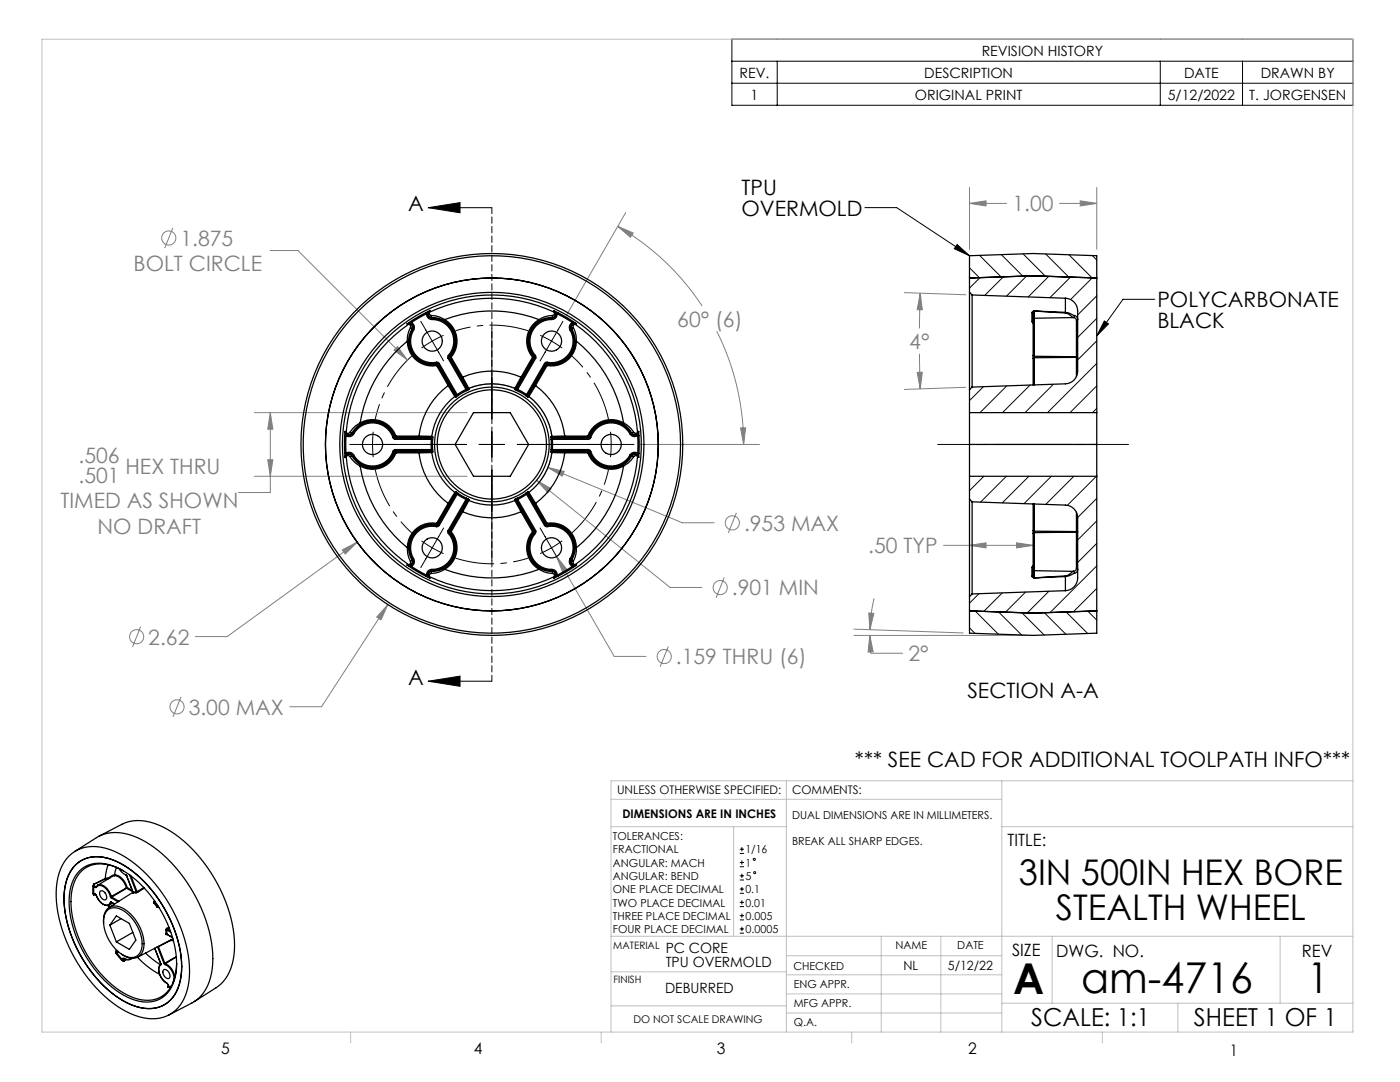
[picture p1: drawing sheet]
<svg xmlns="http://www.w3.org/2000/svg" width="279mm" height="216mm" viewBox="0 0 279 216" stroke-linecap="round" stroke-linejoin="round" font-family="sans-serif">
<g fill="none" stroke="#808080" stroke-width=".2">
<path d="M193.5 37.4v12.4M218.9 37.4v12.4M34.5 45.5l-1.6 4M53.9 50h5.6l21.8 21.8M123.3 45.2l3.1 1.3-.6 .8zM123.3 45.2a50.3 50.3 0 0 1 16.8 15.8M124.9 42.4l-11.9 20.6M180.5 58.4l12.2 .4M183.6 58.5l.5 3.3h-1.1zM183.6 58.5l-.1 7M193.5 40.6l3.3-.5v1zM193.5 40.6h7.4"/>
<path d="M211.5 40.6h7.4M215.6 40.1l3.3 .5-3.3 .5zM79.3 69.2l2 2.6-2.7-1.9zM91.8 78.4a12.1 12.1 0 0 1 15.3 2.1 12.1 12.1 0 0 1 .7 15.5M143 66.1a50.2 50.2 0 0 1 5.4 22.6M183 74.3h1.1l-.5 3.3zM183.5 70.6l.1 7M192.7 77.3l-12.2 .4M50.8 95h42.4M50.8 82.3h42.4M53.4 91.7h1.1l-.6 3.3zM53.9 82.3l.6 3.3h-1.1z"/>
<path d="M53.9 82.3v16h-6.3M107.1 95.8l2.9 1.7-.7 .8zM107.1 95.8l26.6 21.4h6.4M109.4 93.3l3.2 .8-.4 .9zM109.4 93.3l26.8 11h6.3M127.8 88.7h23.8M147.8 85.4h1l-.4 3.3zM68.3 109.7l3-1.5-2.4 2.3zM71.3 108.2l-26 18.8h-6.3M111.1 111.1l2.1 2.6-.9 .5zM111.1 111.1l11.5 19.9h6.3M144.5 115.2l-1.6 4.1"/>
<path d="M147 102.3l-1.7 4.1M174.4 119.4a32.6 32.6 0 0 0-.8 6.2M188.3 108.8h17.9M193.5 108.8l3.3-.5v1zM202.9 108.3l3.3 .5-3.3 .5zM28.1 125l-1.6 4.1M36.1 139l-1.6 4.1M77.4 120.6l-1.4 3.1-.8-.6zM77.4 120.6l-13.2 20.4h-6.4M133.4 129l-1.6 4M170.4 126.8h34.5M170.4 125.5l21.8 .8"/>
<path d="M173.4 122.3l1 .1-.8 3.2zM173.6 126.8l.7 3.3h-1.1zM173.6 126.8l.2 3.5h6.3"/>
<circle cx="33.7" cy="47.5" r="1.41"/>
<circle cx="143.7" cy="117.3" r="1.41"/>
<circle cx="146.2" cy="104.3" r="1.41"/>
<circle cx="27.3" cy="127" r="1.41"/>
<circle cx="132.6" cy="131" r="1.41"/>
<circle cx="35.3" cy="141" r="1.41"/>
</g>
<g fill="none" stroke="#000" stroke-width=".2">
<path d="M146.1 7.8h123.9v13.2h-123.9zM146.1 12.2h123.9M146.1 16.6h123.9M155.1 12.2v8.8M231.6 12.2v8.8M248 12.2v8.8M85.5 41.4h12.7M85.5 41.4l6.3-1v2.1zM172.6 41.4h6.4l14.5 9.6M191 48.8l2.5 2.2-3.1-1.4zM230.5 59.7h-6.4l-5.2 7.3M84 64.1l4.5 7.9"/>
<path d="M88.5 66.9l-2.2 1.2-2.2 1.3M98.2 65.5v18.1M107.8 66.9l2.3 1.2 2.1 1.3M112.3 64.1l-4.5 7.9M220.4 64l.8 .6-2.3 2.4zM69.8 88.7h23.3M74.5 86.2l-.2 2.5 .2 2.5M95.6 88.7h5.1M98.2 86.1v5.1M98.2 93.8v18M103.2 88.7h23.3M121.8 86.2l.2 2.5-.2 2.5"/>
<path d="M84.1 107.9l2.2 1.4 2.2 1.2M88.5 105.4l-4.5 7.9M107.8 105.4l2.3 3.9M110.1 109.3l2.2 4M110.1 109.3l-2.3 1.2M112.2 107.9l-2.1 1.4M85.5 135.9h12.7M85.5 135.9l6.3-1v2zM147.6 170.3h.9M147.6 169.5h.9M147.6 172.9h.9M147.6 172.1h.9"/>
<path d="M147.6 175.6h.9M147.6 174.8h.9M147.6 178.2h.9M147.6 177.4h.9M148.1 169v.9M148.1 171.7v.8M148.1 174.3v.9M148.1 177v.8M148.1 179.6v.9M147.6 180.9h.9M147.6 180.1h.9M147.6 183.5h.9"/>
<path d="M147.6 182.7h.9M147.6 186.2h.9M147.6 185.4h.9M148.1 182.3v.8M148.1 184.9v.9"/>
<circle cx="150.5" cy="171.5" r=".21"/>
<circle cx="150.6" cy="174.1" r=".21"/>
</g>
<path d="M82.2 71.1a23.8 23.8 0 0 0-7.3 12.5M105.4 66a23.8 23.8 0 0 0-14.5 0M74.9 93.7a23.8 23.8 0 0 0 7.3 12.6M121.4 83.6a23.8 23.8 0 0 0-7.2-12.5M90.9 111.4a23.8 23.8 0 0 0 14.5 0M114.2 106.3a23.8 23.8 0 0 0 7.2-12.6" fill="none" stroke="#000" stroke-width=".2" stroke-dasharray="15.2 1.3 1.3 1.3" stroke-dashoffset="7.4" stroke-linecap="butt"/>
<path d="M187.1 88.7h38.1" fill="none" stroke="#000" stroke-width=".2" stroke-dasharray="15.2 1.3 1.3 1.3" stroke-dashoffset="7.6"/>
<path d="M98.2 41.4v94.5" fill="none" stroke="#000" stroke-width=".2" stroke-dasharray="1.3 .6" stroke-dashoffset=".1"/>
<g fill="none" stroke="#c0c0c0" stroke-width=".2">
<path d="M8.4 7.8h261.6v198.1h-261.6zM121.9 159.5h78M156.9 155.8v50.1M199.9 155.8v50.1M270 155.8h-148.1v50.1M121.9 165h35M146.4 165v21.8M199.9 165h70.1M121.9 186.8h148.1M121.9 193.9h35M156.9 198.3h43M156.9 194.5h43"/>
<path d="M156.9 190.7h43M175.9 186.8v19.1M187.8 186.8v19.1M210 186.8v13.4M255.5 186.8v13.4M70 205.9v2.2M120 205.9v2.2M121.9 200.7h35M156.9 202.1h43M170 205.9v2.2M199.9 200.2h70.1M220 205.9v2.2"/>
<path d="M235.1 200.2v5.7"/>
</g>
<path d="M85.5 41.4l6.3-1v2.1zM85.5 135.9l6.3-1v2zM191 48.8l2.5 2.2-3.1-1.4zM220.4 64l.8 .6-2.3 2.4z" fill="#000"/>
<path d="M77.4 120.6l-2.2 2.5 .8 .6zM53.4 91.7h1.1l-.6 3.3zM53.9 82.3l.6 3.3h-1.1zM68.3 109.7l.6 .8 2.4-2.3zM79.3 69.2l-.7 .7 2.7 1.9zM107.1 95.8l2.2 2.5 .7-.8zM109.4 93.3l2.8 1.7 .4-.9zM111.1 111.1l1.2 3.1 .9-.5zM147.8 85.4h1l-.4 3.3zM123.3 45.2l3.1 1.3-.6 .8zM215.6 40.1l3.3 .5-3.3 .5zM193.5 40.6l3.3-.5v1zM173.4 122.3l1 .1-.8 3.2zM173.6 126.8l.7 3.3h-1.1zM202.9 108.3l3.3 .5-3.3 .5zM193.5 108.8l3.3-.5v1zM183.6 58.5l.5 3.3h-1.1zM183 74.3h1.1l-.5 3.3z" fill="#808080"/>
<g fill="none" stroke="#000" stroke-width=".25">
<path d="M193.5 58.3v19.5M193.5 58.3v-7.3l12.7-.4 12.7 .4v75.3l-12.7 .5-12.7-.5v-7.3M193.5 55.5l12.7-.5 12.7 .5M193.5 58.3l.5 .6M194 58.9v18.3M194 58.9l18.6 .6M212.6 59.5a2.54 2.54 0 0 1 2.5 2.5v12a2.54 2.54 0 0 1-2.5 2.6l-18.6 .6-.5 .6M212.6 59.5v2.8M81.3 64.6l.3 .1M81.3 64.6h.1M81.3 68.1a26.6 26.6 0 0 0-9.4 16.3M81.3 68.1a5 5 0 0 0 5.8 4.8"/>
<path d="M81.3 64.6a.79 .79 0 0 1 .9 .2 .79 .79 0 0 1 .1 .9M81.3 64.6h.5M81.5 68.1a4.7 4.7 0 0 0 5.7 4.6M81.5 68.1h-.2M81.6 64.7a29.2 29.2 0 0 0-12.5 21.6M81.6 64.7l.3 .2v.5M81.8 64.6a.68 .68 0 0 1 .4 1.1M81.8 64.6l-.2 .1M81.8 64.7h.1M81.9 65.4l.3 .3M81.9 65.4a5 5 0 0 0-.6 2.7M81.9 64.2l-.6 .4"/>
<path d="M81.9 64.2l.2 .2M82.1 64.4l-.8 .2M82.1 64.4a1.04 1.04 0 0 1 .5 1.5M82.2 65.7a4.6 4.6 0 0 0-.7 2.4M82.2 65.7h.1M82.3 65.7l.3 .2M82.3 65.7a4.6 4.6 0 0 0 .2 5 4.6 4.6 0 0 0 4.7 1.8M82.6 65.9a4.3 4.3 0 0 0 .1 4.7 4.3 4.3 0 0 0 4.4 1.7M85 62.4l-3.1 1.8M85 62.4l.1 .2M85.1 62.6l-3 1.8M85.1 62.6a1.04 1.04 0 0 0 1.1 1.2"/>
<path d="M85.5 62.5a.68 .68 0 0 0 .7 .9M85.7 62.3a29.2 29.2 0 0 1 25 0M85.7 62.3l-.2 .2M85.7 62.3v.4l.4 .3M85.8 62l-.7 .6M85.8 62a.79 .79 0 0 0-.4 .9 .79 .79 0 0 0 .8 .6M85.8 62l-.3 .5M85.8 62l-.1 .3M85.8 62l-.8 .4M85.8 62h.1M86.1 63l.1 .4M86.1 63l1.7 .3 .9 .5"/>
<path d="M86.2 63.4a4.7 4.7 0 0 1 2.4 .6M86.2 63.4v.1M86.2 63.5v.3M86.2 63.5a4.6 4.6 0 0 1 4.2 2.7 4.6 4.6 0 0 1-.7 4.9M86.2 63.8a4.3 4.3 0 0 1 4 2.5 4.3 4.3 0 0 1-.7 4.6M87.1 72.3l.6 .2M87.1 72.3l.1 .2M87.1 72.9l2.3 4M87.2 72.5l.2 .2M87.2 72.5v.2M87.2 72.7h.1M87.2 72.7l-.1 .2"/>
<path d="M87.3 72.7l-.2 .2M87.3 72.7l2.4 4.1M87.4 72.7l3.6 6.2M87.4 72.7h-.1M87.7 72.5l-.3 .2M87.7 72.5l3.5 6.2M88.6 64a4.7 4.7 0 0 1 1.2 7.2M88.7 63.8a26.6 26.6 0 0 1 18.9 0M88.7 63.8l-.1 .2M88.7 63.8a5 5 0 0 1 1.3 7.5M89.4 71.5l3.6 6.2M89.4 76.9l1.4 2.2"/>
<path d="M89.4 76.9a14.6 14.6 0 0 0-5.8 10.1M89.5 70.9l-.1 .6M89.5 70.9l.2 .2M89.6 71.4l-.2 .1M89.6 71.4l3.6 6.2M89.7 76.8l1.1 2M89.7 76.8l-.3 .1M89.7 71.1l-.1 .3M89.7 71.1l.1 .1M89.8 71.3l-.2 .1M89.8 71.3l2.3 4.1M89.8 71.2v.1"/>
<path d="M89.8 71.2l.2 .1M90 71.3h-.2M90 71.3l2.3 4M90.8 79.1a12.1 12.1 0 0 0-4.6 8M90.8 79.1l.2 .1M90.8 78.8v.3M90.8 78.8l.2 .1M91 78.9v.3M91.2 78.7l-.2 .2M91.2 78.7l.2 .2M91.4 78.9l-.4 .3M92.1 75.4l1.1 2"/>
<path d="M92.3 75.3l1.3 2.2M92.3 75.3a14.6 14.6 0 0 1 11.7 0M92.3 75.3l-.2 .1M93 77.7l.1 .2M93 77.7l-1.8 1M93.1 77.9l-1.7 1M93.2 77.4l.4 .1M93.2 77.4v.2M93.2 77.6l-.2 .1M93.2 77.6l.4 .1M93.6 77.5v.2M93.6 77.5a12.1 12.1 0 0 1 9.2 0"/>
<path d="M93.6 77.7l-.5 .2M102.8 77.7l.4 .2M102.8 77.5v.2M103.1 77.6l-.3 .1M103.1 77.6l.2 .1M103.1 77.4l-.3 .1M103.1 77.4v.2M103.2 77.9l1.7 1M103.3 77.7l-.1 .2M103.3 77.7l1.8 1M104 75.3l-1.2 2.2M104 75.3l.2 .1"/>
<path d="M104.2 75.4l-1.1 2M104.9 78.9l.5 .3M105.1 78.7l-.2 .2M105.1 78.7l.2 .2M105.3 78.9l.1 .3M105.5 78.8v.3M105.5 78.8l-.2 .1M105.5 79.1l-.1 .1M105.5 79.1a12.1 12.1 0 0 1 4.7 8M106.3 71.3h.3M106.3 71.3l-2.3 4M106.5 71.2l.1 .1"/>
<path d="M106.5 71.2l-.2 .1M106.6 71.3l.1 .1M106.6 71.3l-2.4 4.1M106.7 71.1v.3M106.7 71.1l-.2 .1M106.7 76.8l-1.2 2M106.7 76.8l.2 .1M106.7 71.4l.2 .1M106.7 71.4l-3.6 6.2M106.8 70.9l.1 .6M106.8 70.9l-.1 .2M106.9 76.9l-1.4 2.2"/>
<path d="M106.9 76.9a14.6 14.6 0 0 1 5.8 10.1M106.9 71.5l-3.6 6.2M107.6 63.8l.1 .2M107.6 63.8a5 5 0 0 0-1.3 7.5M107.7 64a4.7 4.7 0 0 0-1.2 7.2M108.7 72.5l.2 .2M108.7 72.5l-3.6 6.2M108.9 72.7l-3.6 6.2M108.9 72.7h.1M109 72.7l.2 .2M109 72.7l-2.3 4.1M109.1 72.7h-.1"/>
<path d="M109.1 72.7l.1 .2M109.2 72.5l-.3 .2M109.2 72.5l-.1 .2M109.2 72.9l-2.3 4M109.2 72.3v.2M109.2 72.3l-.5 .2M110.1 63.8a4.3 4.3 0 0 0-3.9 2.5 4.3 4.3 0 0 0 .6 4.6M110.1 63.5v.3M110.1 63.5a4.6 4.6 0 0 0-4.2 2.7 4.6 4.6 0 0 0 .8 4.9M110.1 63.4a4.7 4.7 0 0 0-2.4 .6M110.1 63.4v.1M110.2 63l-.1 .4"/>
<path d="M110.2 63a5 5 0 0 0-2.6 .8M110.5 62l.8 .4M110.5 62l.2 .3M110.5 62h.1M110.6 62l.6 .6M110.6 62a.79 .79 0 0 1 .3 .9 .79 .79 0 0 1-.8 .6M110.6 62l.2 .5M110.7 62.3l.1 .2M110.7 62.3l-.1 .4-.4 .3M110.8 62.5a.68 .68 0 0 1-.7 .9M110.8 62.5h.1M111.2 62.6l3 1.8"/>
<path d="M111.2 62.6a1.04 1.04 0 0 1-1.1 1.2M111.3 62.4l3.1 1.8M111.3 62.4l-.1 .2M113.8 65.9a4.3 4.3 0 0 1-.2 4.7 4.3 4.3 0 0 1-4.4 1.7M114 65.7l-.2 .2M114 65.7a4.6 4.6 0 0 1-.2 5 4.6 4.6 0 0 1-4.6 1.8M114.1 65.7a4.7 4.7 0 0 1 .7 2.4M114.1 65.7h-.1M114.2 64.4l.8 .2M114.2 64.4a1.04 1.04 0 0 0-.4 1.5M114.4 64.2l.7 .4M114.4 64.2l-.2 .2"/>
<path d="M114.4 65.4l-.3 .3M114.4 65.4l.6 1.6v1.1M114.6 64.6a.68 .68 0 0 0-.5 1.1M114.6 64.6l.1 .1M114.7 64.7a29.2 29.2 0 0 1 12.5 21.6M114.7 64.7l-.3 .2v.5M114.8 68.1a4.7 4.7 0 0 1-5.7 4.6M114.8 68.1h.2M115 64.6h.1M115 64.6a.79 .79 0 0 0-.9 .2 .79 .79 0 0 0-.1 .9M115 64.6h-.4M115 68.1a26.6 26.6 0 0 1 9.4 16.3"/>
<path d="M115 68.1a5 5 0 0 1-5.8 4.8M115.1 64.6l-.4 .1M193.5 77.8v21.8M205.9 62.4v1.8M205.9 62.4l.3 .2M205.9 64.2l.3 .2M205.9 64.2l.3 .3M206.2 70.9l.2 .2M206.2 63.8v7.1M206.2 70.9v.6M206.2 62.6v1.2M206.2 71.5v5.3"/>
<path d="M206.4 63.5l-.2 .3M206.4 71.4l-.2 .1M206.4 71.1v.3M206.4 62l6.2 .5M206.4 62l-.2 .6M206.4 63.5v7.6M206.4 62v1.5M206.4 71.1l8.4 .1M206.4 71.4v5.4M206.4 62l6.2 .3M206.4 62l-.5 .4M206.4 62h.1"/>
<path d="M212.6 62.5l.6 .1 1 .8M212.6 62.3l.7 .2 1 .5M212.6 62.3v.2M214.2 63.4a.58 .58 0 0 1 .6 .6M214.2 63.4l-7.8 .1M214.2 63.4h.1M214.3 63a.73 .73 0 0 1 .7 .9l-.2 .1M214.3 63l.1 .2-.2 .2M214.8 71.2l.3 .1h-.3M214.8 64v7.2M214.8 71.2v.1M214.8 71.3l-8.4 .1"/>
<path d="M214.8 71.3v3.8M68.8 86.9v3.6M68.8 90.5l.1 .8M68.8 86.9h.3M68.9 91.3h.1M68.9 86.1l.2 .8M68.9 86.1a.79 .79 0 0 0 .6 .7 .79 .79 0 0 0 .9-.3M68.9 86.1l.2 .4M68.9 86.1l.2 .2M68.9 86.1l-.1 .8M68.9 86.1h.1M69.1 90.4l-.3 .1"/>
<path d="M69.1 90.4l-.2 .9M69.1 86.9v3.5M69.1 90.4a1.04 1.04 0 0 1 1.5 .4M69.1 91.1l-.2 .2M69.1 91.1a29.2 29.2 0 0 0 12.5 21.6M69.1 86.3v.2M69.1 91.1l.4-.2 .3 .2M69.1 90.9a.68 .68 0 0 1 1.1 .1M69.1 90.9l-.2 .4M69.1 90.9v.2M69.2 90.8h.1M69.8 86.3l-.4 .2-.3-.2"/>
<path d="M69.8 86.3l.4 .1M69.8 91.1a5 5 0 0 0 2.1 1.9M70.2 91a4.6 4.6 0 0 0 1.8 1.8M70.2 86.4a.68 .68 0 0 1-1.1 .1M70.2 91l-.4 .1M70.2 86.4l.2 .1M70.4 90.9a.79 .79 0 0 0-.9-.4 .79 .79 0 0 0-.6 .8M70.4 86.5l.2 .1M70.4 86.5a4.6 4.6 0 0 1 4.4-2.4 4.6 4.6 0 0 1 3.9 3.1M70.4 90.9l-.2 .1M70.6 90.8l-.2 .1M70.6 86.6a1.04 1.04 0 0 1-1.5 .3"/>
<path d="M70.6 86.6a4.3 4.3 0 0 1 4.1-2.2 4.3 4.3 0 0 1 3.7 2.9M71.9 93a26.6 26.6 0 0 0 9.4 16.3M71.9 84.4l-.9 .6-1.2 1.3M71.9 84.4l.1 .2M71.9 84.4a5 5 0 0 1 7.1 2.6M72 84.6a4.7 4.7 0 0 0-1.8 1.8M72 84.6a4.7 4.7 0 0 1 6.8 2.6M72 92.8l-.1 .2M78.4 87.3l.5 .4M78.4 90.1a4.3 4.3 0 0 1-3.7 2.9 4.3 4.3 0 0 1-4.1-2.2M78.4 90.1h.3M78.7 87.2l-.3 .1"/>
<path d="M78.7 87.2l.2 .2M78.7 90.1a4.6 4.6 0 0 1-3.9 3.1 4.6 4.6 0 0 1-4.4-2.3M78.7 90.1l.1 .1M78.8 90.2a4.7 4.7 0 0 1-6.8 2.6M78.8 87.2l.1 .1M78.8 90.2l.2 .2M78.8 87.2h-.1M78.9 89.7l-.5 .4M78.9 89.7v.3M78.9 87.4v.3M78.9 90l-.2 .1M78.9 90.1l-.1 .1"/>
<path d="M78.9 90.1l.1 .3M78.9 89.7h7.2M78.9 87.7h7.2M78.9 90h7.2M78.9 87.4h7.2M78.9 90.1h4.7M78.9 87.3h4.7M78.9 87.3v.1M78.9 90v.1M79 87l-.1 .3M79 90.4a5 5 0 0 1-7.1 2.6M79 87l-.2 .2"/>
<path d="M79 90.4h4.6M79 87h4.6M83.6 87.3h2.3M83.6 90.4a14.6 14.6 0 0 0 5.8 10M83.6 87l2.6 .1M83.6 87v.3M83.6 90.1v.3M85.9 90.1h-2.3M85.9 90.1l.3 .2M85.9 87.3l.2 .1M86.1 89.7v.3M86.1 87.7h.2"/>
<path d="M86.1 87.7v2M86.1 90l.3 .2M86.1 87.4v.3M86.1 90l-.2 .1M86.2 90.3a12.1 12.1 0 0 0 4.6 8M86.2 87.1l.2 .1M86.2 87.1l-.3 .2M86.2 90.3l-2.6 .1M86.3 89.7l.1 .5M86.3 87.7v2M86.3 89.7h-.2M86.4 90.2l-.2 .1"/>
<path d="M86.4 87.2l-.1 .5M86.4 87.2l-.3 .2M90.8 98.3v.3M90.8 98.3l-1.4 2.1M90.8 98.6l-1.1 2M91 98.1l.4 .3M91 98.1l-.2 .2M91 98.1v.4M91 98.5l.2 .1M91 98.5l-3.6 6.2M91 98.5l-.2 .1M91.2 98.6l1.8 1.1"/>
<path d="M91.2 98.6l-3.5 6.2M91.4 98.4l1.7 1M91.4 98.4l-.2 .2M93 99.7h.2M93 99.7l-3.6 6.2M93.1 99.4l.5 .2M93.1 99.4l-.1 .3M93.2 100l-1.1 2M93.2 99.7l-3.6 6.3M93.2 99.7v.3M93.6 99.9a12.1 12.1 0 0 0 9.2 0M93.6 99.9l-.4 .1"/>
<path d="M93.6 99.9l-1.3 2.2M93.6 99.6v.3M93.6 99.6l-.4 .1M94.5 82.3h7.3l3.7 6.4-3.7 6.3h-7.3l-3.7-6.3zM102.8 99.6v.3M102.8 99.6l.3 .1M102.8 99.9l.3 .1M102.8 99.9l1.2 2.2M103.1 99.7l3.6 6.3M103.1 99.7v.3M103.1 100l1.1 2M103.2 99.4l-.4 .2"/>
<path d="M103.2 99.4l.1 .3M103.3 99.7h-.2M103.3 99.7l3.6 6.2M104.9 98.4l-1.7 1M104.9 98.4l.2 .2M105.1 98.6l-1.8 1.1M105.1 98.6l3.6 6.2M105.3 98.5l-.2 .1M105.3 98.5l3.6 6.2M105.3 98.5l.2 .1M105.4 98.1l.1 .2M105.4 98.1l-.5 .3"/>
<path d="M105.4 98.1l-.1 .4M105.5 98.6l1.2 2M105.5 98.3v.3M105.5 98.3l1.4 2.1M109.9 87.2l.1 .5M109.9 90.2l.3 .1M109.9 87.2l.3 .2M110 87.7v2M110 89.7l-.1 .5M110 89.7h.2M110.2 87.1l-.3 .1M110.2 90.3a12.1 12.1 0 0 1-4.7 8"/>
<path d="M110.2 87.1l.2 .2M110.2 90.3l2.5 .1M110.2 87.4v.3M110.2 90l-.3 .2M110.2 90h7.2M110.2 87.4h7.2M110.2 90l.2 .1M110.2 87.7h-.2M110.2 89.7v.3M110.2 87.7v2M110.2 89.7h7.2M110.2 87.7h7.2"/>
<path d="M110.4 90.1h2.3M110.4 90.1l-.2 .2M110.4 87.3l-.2 .1M112.7 87.3h-2.3M112.7 90.4a14.6 14.6 0 0 1-5.8 10M112.7 87l-2.5 .1M112.7 90.1v.3M112.7 87v.3M112.7 90.1h4.7M112.7 87.3h4.7M112.7 90.4h4.6M112.7 87h4.6"/>
<path d="M117.3 90.4a5 5 0 0 0 7.1 2.6M117.3 87l.2 .2M117.3 87l.1 .3M117.4 89.7l.5 .4M117.4 90l.2 .1M117.4 89.7v.3M117.4 87.4v.3M117.4 90.1l.1 .1M117.4 90.1l-.1 .3M117.4 87.3v.1M117.4 90v.1M117.5 90.2a4.7 4.7 0 0 0 6.8 2.6"/>
<path d="M117.5 87.2l-.1 .1M117.5 90.2l-.2 .2M117.5 87.2h.1M117.6 90.1a4.6 4.6 0 0 0 3.9 3.1 4.6 4.6 0 0 0 4.5-2.3M117.6 87.2l.3 .1M117.6 87.2l-.2 .2M117.6 90.1l-.1 .1M117.9 90.1a4.3 4.3 0 0 0 3.7 2.9 4.3 4.3 0 0 0 4.1-2.2M117.9 87.3l-.5 .4M117.9 90.1h-.3M124.3 84.6a4.7 4.7 0 0 0-6.8 2.6M124.3 84.6a4.6 4.6 0 0 1 1.8 1.8"/>
<path d="M124.3 92.8l.1 .2M124.4 93a26.6 26.6 0 0 1-9.4 16.3M124.4 84.4a5 5 0 0 1 2.1 1.9M124.4 84.4l-.1 .2M124.4 84.4a5 5 0 0 0-7.1 2.6M125.7 86.6a1.04 1.04 0 0 0 1.6 .3M125.7 90.8l.3 .1M125.7 86.6a4.3 4.3 0 0 0-4.1-2.2 4.3 4.3 0 0 0-3.7 2.9M126 86.5l-.3 .1M126 90.9a.79 .79 0 0 1 .8-.4 .79 .79 0 0 1 .6 .8M126 86.5a4.6 4.6 0 0 0-4.5-2.4 4.6 4.6 0 0 0-3.9 3.1M126 90.9l.1 .1"/>
<path d="M126.1 91a4.7 4.7 0 0 1-1.8 1.8M126.1 86.4a.68 .68 0 0 0 1.1 .1M126.1 91l.4 .1M126.1 86.4l-.1 .1M126.5 86.3l.4 .2 .3-.2M126.5 86.3l-.4 .1M126.5 91.1l-1.1 1.3-1 .6M127.2 86.5h-.1M127.2 90.9a.68 .68 0 0 0-1.1 .1M127.2 90.9l.2 .4M127.2 90.9v.2M127.2 91.1a29.2 29.2 0 0 1-12.5 21.6"/>
<path d="M127.2 91.1l.2 .2M127.2 86.3v.2M127.2 91.1l-.3-.2-.4 .2M127.3 90.4l.1 .9M127.3 90.4l.2 .1M127.3 86.9v3.5M127.3 90.4a1.04 1.04 0 0 0-1.6 .4M127.4 86.1l.1 .8M127.4 86.1l-.2 .2M127.4 86.1h.1M127.4 86.1l-.1 .8M127.4 91.3h.1"/>
<path d="M127.4 86.1a.79 .79 0 0 1-.6 .7 .79 .79 0 0 1-.8-.3M127.4 86.1l-.2 .4M127.5 90.5l-.1 .8M127.5 86.9v3.6M127.5 86.9h-.2M193.5 99.6l.5 .5 18.6 .7a2.54 2.54 0 0 1 2.5 2.5v12a2.54 2.54 0 0 1-2.5 2.6M193.5 99.6v19.4M193.5 95h25.4M193.5 82.3h25.4M193.5 88.7h25.4M81.3 112.7l.6 .5M81.3 112.8h.1"/>
<path d="M81.3 109.3v1.1l.6 1.6M81.3 109.3h.2M81.3 112.8l.8 .2M81.5 109.3a4.7 4.7 0 0 0 .7 2.4M81.6 112.7h-.3M81.6 112.7h.2M81.8 112.7l-.5 .1M81.9 112v.5l-.3 .2M81.9 113.2l3.1 1.8M82.1 113l-.2 .2M82.1 113l3 1.8M82.2 111.7a.68 .68 0 0 1-.4 1"/>
<path d="M82.2 111.7l-.3 .3M82.3 111.7a.79 .79 0 0 1-.1 .9 .79 .79 0 0 1-.9 .2M82.3 111.7h-.1M82.6 111.5a1.04 1.04 0 0 1-.5 1.5M82.6 111.5l-.3 .2M85 115l.8 .3M85.1 114.8l-.1 .2M85.1 114.8l.7 .5M85.5 114.9h.1M85.5 114.9l.3 .4M85.5 114.9l.2 .2M85.7 115.1l.1 .2"/>
<path d="M85.7 115.1a29.2 29.2 0 0 0 25 0M85.8 115.3h.1M86.1 114.4l-.4 .3v.4M86.2 114a.68 .68 0 0 0-.7 .9M86.2 114l-.1 .4M86.2 113.9a.79 .79 0 0 0-.8 .5 .79 .79 0 0 0 .4 .9M86.2 113.9v.1M86.2 113.6a1.04 1.04 0 0 0-1.1 1.2M86.2 113.6v.3M87.1 105.1a4.3 4.3 0 0 0-4.4 1.7 4.3 4.3 0 0 0-.1 4.7M87.1 104.4l.2 .2M87.1 104.4a5 5 0 0 0-5.8 4.9"/>
<path d="M87.1 104.4l.1 .3M87.2 104.8l-.1 .3M87.2 104.8a4.6 4.6 0 0 0-4.7 1.9 4.6 4.6 0 0 0-.2 5M87.2 104.7a4.7 4.7 0 0 0-5.7 4.6M87.2 104.7v.1M87.3 104.6l-.1 .1M87.3 104.6l.1 .1M87.4 104.7l.3 .1M87.4 104.7l-.2 .1M87.7 104.8l-.6 .3M88.6 113.4a4.7 4.7 0 0 1-2.4 .6M88.6 113.4l.1 .2"/>
<path d="M88.7 113.6a5 5 0 0 1-2.6 .8M88.7 113.6a26.6 26.6 0 0 0 18.9 0M89.4 105.9l.2 .1M89.4 105.9l.1 .6M89.4 100.4l.3 .2M89.4 100.4l-2.3 4M89.5 106.5a4.3 4.3 0 0 1 .7 4.6 4.3 4.3 0 0 1-4 2.5M89.6 106l.1 .3M89.6 106l.2 .1M89.7 100.6l-2.4 4M89.7 106.3a4.6 4.6 0 0 1 .7 4.9 4.6 4.6 0 0 1-4.2 2.7M89.7 106.3l-.2 .2"/>
<path d="M89.8 106.1v.1M89.8 106.1h.2M89.8 106.2a4.7 4.7 0 0 1-1.2 7.2M89.8 106.2l-.1 .1M90 106.1a5 5 0 0 1-1.3 7.5M90 106.1l-.2 .1M92.1 102l.2 .1M92.1 102l-2.3 4.1M92.3 102.1a14.6 14.6 0 0 0 11.7 0M92.3 102.1l-2.3 4M104 102.1l2.3 4M104.2 102l-.2 .1"/>
<path d="M104.2 102l2.4 4.1M106.3 106.1a5 5 0 0 0 1.3 7.5M106.3 106.1l.2 .1M106.5 106.2a4.7 4.7 0 0 0 1.2 7.2M106.5 106.2l.2 .1M106.6 106.1l-.1 .1M106.6 106.1h-.3M106.7 106.3a4.6 4.6 0 0 0-.8 4.9 4.6 4.6 0 0 0 4.2 2.7M106.7 106.3l.1 .2M106.7 100.6l2.3 4M106.7 106v.3M106.7 106l-.1 .1"/>
<path d="M106.8 106.5a4.3 4.3 0 0 0-.6 4.6 4.3 4.3 0 0 0 3.9 2.5M106.9 100.4l-.2 .2M106.9 100.4l2.3 4M106.9 105.9l-.2 .1M106.9 105.9l-.1 .6M107.6 113.6l1 .5 1.6 .3M107.7 113.4a4.7 4.7 0 0 0 2.4 .6M107.7 113.4l-.1 .2M108.7 104.8l.5 .3M108.9 104.7l-.2 .1M108.9 104.7l.3 .1M109 104.6l.1 .1"/>
<path d="M109 104.6l-.1 .1M109.1 104.7a4.7 4.7 0 0 1 5.7 4.6M109.1 104.7l.1 .1M109.2 104.8a4.6 4.6 0 0 1 4.6 1.9 4.6 4.6 0 0 1 .2 5M109.2 104.8v.3M109.2 104.4a5 5 0 0 1 5.8 4.9M109.2 104.4l-.1 .3M109.2 104.4l-.2 .2M109.2 105.1a4.3 4.3 0 0 1 4.4 1.7 4.3 4.3 0 0 1 .2 4.7M110.1 113.6a1.04 1.04 0 0 1 1.1 1.2M110.1 113.6v.3M110.1 113.9a.79 .79 0 0 1 .8 .5 .79 .79 0 0 1-.3 .9"/>
<path d="M110.1 113.9v.1M110.1 114a.68 .68 0 0 1 .7 .9M110.1 114l.1 .4M110.2 114.4l.4 .3 .1 .4M110.6 115.3h.1M110.7 115.1l-.2 .2M110.8 114.9l-.2 .4M110.8 114.9l-.1 .2M111.2 114.8l-.6 .5M111.2 114.8l.1 .2M111.3 115l-.8 .3M113.8 111.5a1.04 1.04 0 0 0 .4 1.5"/>
<path d="M113.8 111.5l.2 .2M114 111.7a.79 .79 0 0 0 .1 .9 .79 .79 0 0 0 .9 .2M114 111.7h.1M114.1 111.7v.7l.5 .3M114.1 111.7l.3 .3M114.2 113l.2 .2M114.2 113l-3 1.8M114.4 113.2l-3.1 1.8M114.4 112v.4l.3 .3M114.6 112.7l.4 .1M114.7 112.7h.4M114.7 112.7h-.1"/>
<path d="M114.8 109.3a4.6 4.6 0 0 1-.7 2.4M115 112.8l-.8 .2M115 109.3a5 5 0 0 1-.6 2.7M115 109.3h-.2M115.1 112.7h.1M115.1 112.7l-.7 .5M194 100.1v18.4M194 118.5l-.5 .5M205.9 113.2v1.8M205.9 115l.5 .3M206.2 113.6l.2 .3M206.2 105.9l.2 .1"/>
<path d="M206.2 106.5v7.1M206.2 105.9v.6M206.2 114.8l.2 .5M206.2 113.6v1.2M206.2 114.8l-.3 .2M206.2 113l-.3 .2M206.2 100.6v5.3M206.2 112.9l-.3 .3M206.4 106.3l-.2 .2M206.4 106v.3M206.4 106.3v7.6M206.4 113.9v1.4"/>
<path d="M206.4 113.9l7.8 .1M206.4 106l8.4 .1M206.4 100.6v5.4M206.4 115.3h.1M212.6 114.9v.2M212.6 114.9l-6.2 .4M212.6 115.1v2.8M212.6 115.1l-6.2 .2M212.6 117.9l-18.6 .6M214.2 114l-.9 .7-.7 .2M214.2 114l.2 .2-.1 .2M214.2 114h.1"/>
<path d="M214.3 114.4l-.9 .5-.8 .2M214.8 113.4h.2a.64 .64 0 0 1 0 .8 .64 .64 0 0 1-.7 .2M214.8 106.1h.3l-.3 .1M214.8 106.2v7.2M214.8 106.1v.1M214.8 113.4a.58 .58 0 0 1-.6 .6M214.8 106.2l-8.4 .1M214.8 102.2v3.9M193.5 121.9l12.7 .4 12.7-.4M13.7 170.8a7.3 7.3 0 0 1 8-1.4 24.1 24.1 0 0 1 12.2 11.1 25.6 25.6 0 0 1 3.8 15.2 8.2 8.2 0 0 1-4.5 7.1 9.5 9.5 0 0 1-8-1 29.1 29.1 0 0 1-13.1-17.4 16.6 16.6 0 0 1 .3-11.7zM14.8 172.8a6.5 6.5 0 0 1 7.5-1.3 22.2 22.2 0 0 1 11.2 11 20 20 0 0 1 2.3 13.9 6.3 6.3 0 0 1-8.6 4.4 21.5 21.5 0 0 1-11.3-10.5 20.7 20.7 0 0 1-2.8-14.1l.3-.8a7.4 7.4 0 0 1 1.4-2.6zM14.9 169.9l4.4-2.8a8.3 8.3 0 0 1 7.9 0 27.3 27.3 0 0 1 13 14.2 22.1 22.1 0 0 1 1.8 13.7 7.8 7.8 0 0 1-3.7 5.1l-4.6 2.4"/>
<path d="M15.8 173.8a6 6 0 0 1 6.6-1.1 20.5 20.5 0 0 1 10.6 10.6 18 18 0 0 1 1.8 12.3 5.7 5.7 0 0 1-7.7 4 19.8 19.8 0 0 1-10.8-10.2 18.7 18.7 0 0 1-2.2-12.5l.3-.7a6.5 6.5 0 0 1 1.4-2.4zM18.5 176.8v1.5M18.5 178.3l.2 .2M18.5 176.8h.2M18.7 178.3l.3 .1 .3 .3M18.7 176.8v1.5M18.7 176.8l.3 .3 .3-.1M18.7 178.3h-.2M18.7 178.3v.2M18.7 176.4a.39 .39 0 0 0 .5 .5M18.7 178.5l.3-.1 .2 .3M18.7 176.4v.4"/>
<path d="M18.7 178.5h.1M18.7 176.4h.1M18.7 176.4l-.2 .4M19 178.4l-.3 .1M19.2 178.7a2.49 2.49 0 0 0 2.5 1.9l.2-.1M19.2 178.7h.1M19.2 176.9l.1 .1M19.3 177a1.06 1.06 0 0 1 1.6 .1l.8 1 .3 .8M19.3 178.7a2.45 2.45 0 0 0 2.2 1.9l.5-.6M19.6 176.6a2.35 2.35 0 0 1 2.5 1.9l.1 .4M19.6 176.6l-.4 .3M19.7 166.9l4.6-2.4a8.7 8.7 0 0 1 8.1 .5 28 28 0 0 1 12.6 14.8 20.2 20.2 0 0 1 1.1 13.4 7.5 7.5 0 0 1-3 3.9l-4.3 2.8"/>
<path d="M20 177.8a1.14 1.14 0 0 1 1.1 1.7 1.14 1.14 0 0 1-1.1-1.7zM21 175.3l-2.3 1.1M21 175.3v.1M21 175.4l-2.3 1M21.6 172.6l-.6 2.7M21.6 175.4h-.6M21.9 175.1l-.9 .2M21.9 175.1h.1M22 178.9l.2 .3M22.2 180h-.2M22.2 180v.1M22.2 180l.7 .4"/>
<path d="M22.2 179.2l1.4 .7M22.2 178.9h-.2M22.2 178.9l.1 .1M22.3 179l-.1 .2M22.3 179l1.4 .8M22.4 174.9l-2.8 1.7M22.8 174.7l-.4 .2M22.8 174.7a2.93 2.93 0 0 1 2.4 2.5M22.9 174.6a3.1 3.1 0 0 1 2.5 2.5M22.9 174.6l-1 .5M22.9 174.6l-.1 .1M23.2 173.1l-.3 1.5"/>
<path d="M23.7 173.3l.8 .9 .6 .4M24.6 173.8a7.3 7.3 0 0 0-7.7-.5 7.7 7.7 0 0 0-2.7 6.6 23.1 23.1 0 0 0 11.1 18.6 6.9 6.9 0 0 0 7.5 0 8 8 0 0 0 2.4-6.3M25.1 174.6l.2 .2M25.2 177.2h.1M25.2 177.2l-3 1.7M25.3 177.2l-3 1.8M25.3 177.2l1.2 .8M25.3 174.8l1.3 3.2M25.4 177.1l-.1 .1M25.4 177.1l-.2 .1M25.4 177.1l1 .6M25.9 174.6v.1"/>
<path d="M25.9 174.7l1.3 3.3M26 174.7h-.1M26.1 174.8l1.3 3.1M26.5 178v.2M26.5 178l-4.7 3.1M26.6 178l-.1 .2M26.6 178h-.1M27.1 178.1l-.6 .1M27.2 178h-.6M27.2 178l-.1 .1M27.4 177.9l-.2 .1M27.4 177.9l.1 .1"/>
<path d="M27.5 178l-.4 .1M28.7 177.1l-1.3 .8M28.8 177.2l-1.3 .8M30.7 179.9v.3M30.7 179.9l.1 .1M30.7 179.9l.2-.1-.1 .2M30.8 180v.1M31 179.9l-.2 .2M20.7 184.2a2.87 2.87 0 0 1 1.7-3.4 5.2 5.2 0 0 1 4.6 2.7 7.5 7.5 0 0 1 1.5 6.3 2.39 2.39 0 0 1-3.8 .9l-.5-.3M21.5 181.6a2.73 2.73 0 0 1 3.4 .3 8.1 8.1 0 0 1 3.4 7.4 2.18 2.18 0 0 1-3.4 1.4 7.9 7.9 0 0 1-4.1-8.1zM21.6 180.6l.1 .5M21.9 184.6l1.3-1.8 2.6 1.5 1.3 3.3-1.3 1.8-2.6-1.5"/>
<path d="M21.9 184.6l1.3 3.3M22 180l.2 .1M22.2 180.1l-.3 .4M22.2 180h.1M22.2 180.1l.6 .3M22.2 180.1h.1M22.5 180.2l-.6 .3M23.1 189.8l.1 .5M23.1 189.8h.1M23.1 189.8l.2 .4M23.1 189.8l.4 .2M23.2 190.3l1.1 1.3"/>
<path d="M23.3 190.2l1.1 1.3M23.3 190.2l-.1 .1M23.4 189.7l-.3 .1M23.5 189.8v.2M23.5 189.8l-.2 .4M24.2 183.3l-2.3 1.3M24.3 191.6l.4 .2M24.4 191.5l.3 .3M24.4 191.5l-.1 .1M24.7 191.8h.1M24.8 191.2a.23 .23 0 0 0-.3 0 .23 .23 0 0 0-.1 .3M24.8 191.2v.1"/>
<path d="M24.8 191.3l.7 .2 .5-.1M24.8 191.3h-.1a.29 .29 0 0 0-.2 .2 .29 .29 0 0 0 .2 .3M25.2 191.5l-.5 .3M26.1 191.2a.93 .93 0 0 1-1.3 0M26.3 191.2l-.3 .2M26.4 191.2l-.4 .2M26.5 186l-3.3 1.9M27.4 191l1.8 1.7 2.6 1.7M29.1 190.2l1.2 1.1 1.7 1.2M30.7 180.2l.6 .8M30.8 180.1l.7 .8M30.8 180.1l-.1 .1"/>
<path d="M30.9 189.2l1.2 3.1M31.3 181l.3 .1M31.4 188.9l.1 .1M31.5 180.9h.1M31.5 180.9l-.2 .1M31.5 189h-.2M31.5 189l1.2 3.2M31.5 180.8v.1M31.6 188.8v.1M31.6 180.9v.2M31.6 188.9l-.1 .1M31.6 188.9l1.3 3.3"/>
<path d="M31.6 180.9h.1M31.7 181l-.1 .1M32.1 192.3v.1M32.1 192.3h.1M32.1 192.5a2.3 2.3 0 0 0 .5 3.1l.6 .5M32.1 192.4v.1M32.1 192.4a2.28 2.28 0 0 0 .3 3l.9 .8M32.1 192.3v.2M32.6 193.6a1.03 1.03 0 0 1 1.3 1.2 .51 .51 0 0 1-.4 .5 .51 .51 0 0 1-.6-.4l-.4-.7zM32.7 192.2l.2 .3M32.9 192.2h-.2M32.9 192.2l.1 .1"/>
<path d="M32.9 192.5a3.1 3.1 0 0 1 1.8 3.2M33 192.3l-.1 .2M33 192.3a3.4 3.4 0 0 1 1.9 2.7M33.1 185.6v.8M33.1 186.4l.2 .1M33.1 186.4h.2M33.2 196.1l.3 .3 .1 .4M33.2 196.1l.1 .1M33.3 185.2l-.2 .4M33.3 185.2l.1 .2M33.3 196.2a.38 .38 0 0 1 .2 .7M33.3 186.4h.1"/>
<path d="M33.3 185.6v.8M33.3 185.6h-.2M33.3 186.4l1.1 .6M33.3 185.6l.8 .4M33.3 186.4l1.1 .7M33.3 186.4v.1M33.4 185.4l-.1 .2M33.4 185.4l.6 .4M33.5 196.9l.1 .1M33.5 196.9h.1M33.6 196.8v.2M33.6 196.8l-.1 .1"/>
<path d="M33.7 185l-.4 .2M33.8 185.2l-.4 .2M33.9 187.7h.1M33.9 187.7l.7 .1M33.9 187.7l-2.3 1.2M34.1 197h-.5M34.2 196.8h-.6M34.5 187.3l-7 3.7M34.5 196v.2M34.5 196h.1M34.5 187.6h-.5M34.6 195.8l-.1 .2"/>
<path d="M35.2 190.9l-2.3 1.3M35.2 191l-2.2 1.3"/>
<circle cx="86.3" cy="68.1" r="2.02"/>
<circle cx="110.1" cy="68.1" r="2.02"/>
<circle cx="74.3" cy="88.7" r="2.02"/>
<circle cx="98.2" cy="88.7" r="33.2"/>
<circle cx="98.2" cy="88.7" r="37.7"/>
<circle cx="98.2" cy="88.7" r="11.4"/>
<circle cx="98.2" cy="88.7" r="10.9"/>
<circle cx="98.2" cy="88.7" r="38.1"/>
<circle cx="98.2" cy="88.7" r="29.8"/>
<circle cx="98.2" cy="88.7" r="30.4"/>
<circle cx="122" cy="88.7" r="2.02"/>
<circle cx="86.3" cy="109.3" r="2.02"/>
<circle cx="110.1" cy="109.3" r="2.02"/>
</g>
<g fill="none" stroke="#000" stroke-width=".2">
<path d="M193.5 53.4l2 2M195.5 51l4.3 4.3M195.6 55.4l-2.1 2.1M199.8 50.8l4.3 4.3M200.2 55.2l-3.7 3.7M204.2 50.7l4.4 4.4M204.9 55.1l-4 4M208.7 50.7l4.6 4.6M209.3 55.1l-4.1 4.2M213.3 50.8l4.6 4.6M213.6 55.3l-4.1 4.1M218 55.4l-4.3 4.4"/>
<path d="M218 51l.9 .9M218.9 59l-3.8 3.8M196.3 77.2l-2.8 2.7M200.9 77l-5.3 5.3M205.6 76.8l-5.5 5.5M210.2 76.7l-5.6 5.6M218.9 63.5l-3.8 3.8M218.9 68l-3.8 3.8M218.9 72.5l-9.8 9.8M218.9 77l-5.4 5.3M196.4 95l-2.9 2.9M200.8 95l-5.1 5.2"/>
<path d="M205.3 95l-5.3 5.3M209.8 95l-5.4 5.5M214.3 95l-5.6 5.6M218.8 95l-5.8 5.8M218.9 81.5l-.9 .8M218.9 99.4l-3.8 3.9M195.4 118.5l-1.9 1.9M200 118.3l-3.7 3.7M204.7 118.1l-4 4M209.3 118l-4.3 4.3M218.9 103.9l-3.8 3.8M218.9 108.4l-3.8 3.8"/>
<path d="M218.9 112.9l-9.3 9.3M218.9 117.4l-4.7 4.7M193.5 125.3l1.1 1.1M194.6 121.9l4.6 4.6M199.3 122.1l4.6 4.6M203.9 122.3l4.5 4.4M208.4 122.3l4.3 4.3M212.8 122.1l4.3 4.3M217.1 122l1.8 1.7M218.9 121.9h.1"/>
</g>
<g font-size="8.5">
<text x="202.2" y="198.3">A</text>
<text x="215.8" y="198.1">am-4716</text>
<text x="260.9" y="198.1">1</text>
</g>
<g font-size="7.1">
<text x="203.3" y="176.5">3IN 500IN HEX BORE</text>
<text x="210.7" y="183.6">STEALTH WHEEL</text>
</g>
<g font-size="4.9">
<text x="205.8" y="204.8">SCALE: 1:1</text>
<text x="238.3" y="204.8">SHEET 1 OF 1</text>
</g>
<g font-size="4.2">
<text x="148" y="38.8">TPU</text>
<text x="81.5" y="42.2">A</text>
<text x="148" y="43">OVERMOLD</text>
<text x="231" y="61.3">POLYCARBONATE</text>
<text x="231" y="65.5">BLACK</text>
<text x="81.5" y="136.6">A</text>
<text x="193.1" y="139.3">SECTION A-A</text>
<text x="170.6" y="153">*** SEE CAD FOR ADDITIONAL TOOLPATH INFO***</text>
</g>
<g font-size="4.2" fill="#808080">
<text x="202.1" y="42.2">1.00</text>
<text x="36" y="49">1.875</text>
<text x="26.6" y="54.1">BOLT CIRCLE</text>
<text x="135.2" y="65.2">60° (6)</text>
<text x="181.5" y="69.7">4°</text>
<text x="15.7" y="92.3">.506</text>
<text x="25" y="94.6">HEX THRU</text>
<text x="12.1" y="101.5">TIMED AS SHOWN</text>
<text x="15.7" y="96.4">.501</text>
<text x="19.5" y="106.5">NO DRAFT</text>
<text x="148.5" y="105.9">.953 MAX</text>
<text x="173.3" y="110.4">.50 TYP</text>
<text x="146.1" y="118.8">.901 MIN</text>
<text x="29.6" y="128.6">2.62</text>
<text x="181.3" y="132">2°</text>
<text x="134.9" y="132.6">.159 THRU (6)</text>
<text x="37.7" y="142.6">3.00 MAX</text>
</g>
<g font-size="3.4">
<text x="201.1" y="168.8">TITLE:</text>
<text x="202" y="190.8">SIZE</text>
<text x="210.8" y="190.9">DWG. NO.</text>
<text x="259.8" y="191">REV</text>
</g>
<g font-size="3.2">
<text x="44.2" y="210.4">5</text>
<text x="94.6" y="210.3">4</text>
<text x="143.1" y="210.4">3</text>
<text x="193.2" y="210.3">2</text>
<text x="245.4" y="210.6">1</text>
</g>
<g font-size="2.8">
<text x="195.9" y="11.1">REVISION HISTORY</text>
<text x="147.6" y="15.5">REV.</text>
<text x="184.5" y="15.5">DESCRIPTION</text>
<text x="236.3" y="15.5">DATE</text>
<text x="251.6" y="15.5">DRAWN BY</text>
<text x="149.8" y="19.9">1</text>
<text x="182.6" y="19.9">ORIGINAL PRINT</text>
<text x="233.1" y="19.9">5/12/2022</text>
<text x="249.3" y="19.9">T. JORGENSEN</text>
<text x="132.9" y="190.1">PC CORE</text>
<text x="132.9" y="192.9">TPU OVERMOLD</text>
<text x="132.7" y="198.2">DEBURRED</text>
</g>
<g font-size="2.5">
<text x="180.3" y="193.5">NL</text>
<text x="189.2" y="193.5">5/12/22</text>
</g>
<g font-size="2.4">
<text x="123.1" y="158.5">UNLESS OTHERWISE SPECIFIED:</text>
<text x="158.1" y="158.5">COMMENTS:</text>
<text x="124.2" y="163.2">DIMENSIONS ARE IN INCHES</text>
</g>
<g font-size="2.2">
<text x="122.3" y="167.6">TOLERANCES:</text>
<text x="158.1" y="163.4">DUAL DIMENSIONS ARE IN MILLIMETERS.</text>
<text x="122.3" y="170.3">FRACTIONAL</text>
<text x="122.3" y="172.9">ANGULAR: MACH</text>
<text x="148.8" y="170.3">1/16</text>
<text x="148.8" y="172.9">1</text>
<text x="158.1" y="168.7">BREAK ALL SHARP EDGES.</text>
<text x="122.3" y="175.6">ANGULAR: BEND</text>
<text x="122.3" y="178.2">ONE PLACE DECIMAL</text>
<text x="148.8" y="175.6">5</text>
<text x="148.8" y="178.2">0.1</text>
<text x="122.3" y="180.9">TWO PLACE DECIMAL</text>
<text x="122.3" y="183.5">THREE PLACE DECIMAL</text>
<text x="148.8" y="180.9">0.01</text>
<text x="148.8" y="183.5">0.005</text>
<text x="122.3" y="186.2">FOUR PLACE DECIMAL</text>
<text x="148.8" y="186.2">0.0005</text>
<text x="178.7" y="189.4">NAME</text>
<text x="191" y="189.4">DATE</text>
<text x="158.3" y="193.5">CHECKED</text>
<text x="158.4" y="197.1">ENG APPR.</text>
<text x="158.4" y="201">MFG APPR.</text>
<text x="158.5" y="204.7">Q.A.</text>
</g>
<text font-size="2.1" x="126.4" y="204">DO NOT SCALE DRAWING</text>
<g font-size="2">
<text x="122.4" y="189.4">MATERIAL</text>
<text x="122.4" y="196.2">FINISH</text>
</g>
</svg>
